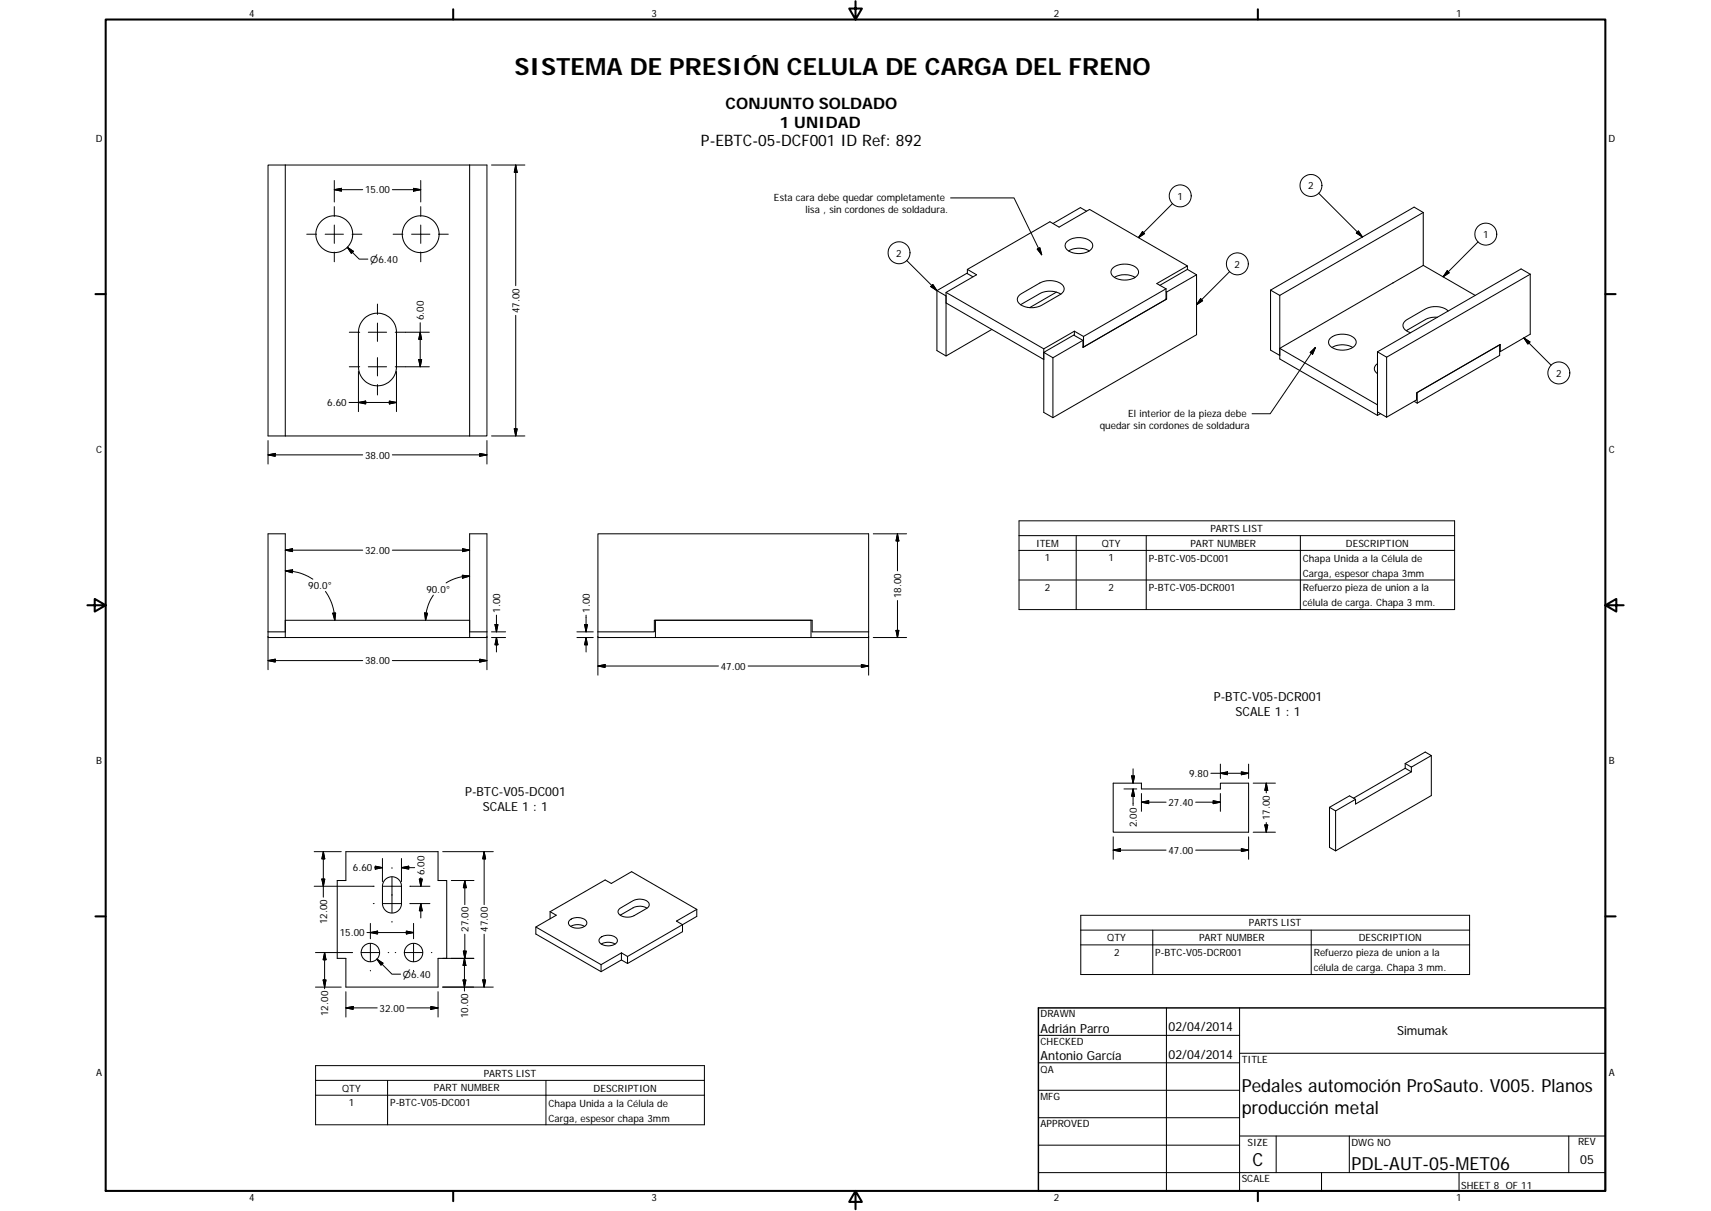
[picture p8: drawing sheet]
<svg xmlns="http://www.w3.org/2000/svg" width="594mm" height="420mm" viewBox="0 0 594 420" stroke-linecap="round" stroke-linejoin="round" font-family="sans-serif">
<g fill="none" stroke="#000" stroke-width=".36">
<path d="M99.1 57.3h70v94h-6M99.1 57.3h-6v94h70M99.1 57.3v94M163.1 57.3v94M377.3 73.3l-2.2-1.3-9.5 5.6M494.2 73.7l-3.2-1.8-49.9 28.8M494.2 73.7v18.4M494.2 73.7l-49.9 28.8M335.9 93.5l3.2 1.8-10.6 6.2v3.6l33.9 19.6M335.9 93.5v1.5M337.8 96l-2.1-1.2-10.4 6M370.5 83.8a6.4 6.4 0 0 1 8.8 .8 2.7 2.7 0 0 1-2.6 3.1 6 6 0 0 1-6.8-1.9v-1.2z"/>
<path d="M371 87.1a7.2 7.2 0 0 1 7.2 0M386.5 92.9a6.7 6.7 0 0 1 8.5 .6 2.37 2.37 0 0 1-1.9 3.3 6.2 6.2 0 0 1-7.2-1.8l-.1-.9zM386.9 96.2a7.4 7.4 0 0 1 7.2 0M412.3 93.5v-1.2l-10.6 6.1 3.1 1.8M412.3 92.3l-34-19.6-10.6 6.1-3.2-1.9-28.6 16.6M415.5 95.3l-3.2-1.8-9.6 5.5M415.5 95.3v20.8l-49.9 28.8M415.5 95.3l-10.4 6M483.8 98.1l-39.5 22.8 34 19.6v3.6l1.1-.6M494.2 92.1l18 10.4M494.2 92.1l-10.6 6.1M531.3 95.1v20.9l-10.4 6"/>
<path d="M531.3 95.1l-3.2-1.8-49.8 28.8M531.3 95.1l-49.8 28.8M126.3 110.7a6.6 6.6 0 0 1 7.2-1.6 6.6 6.6 0 0 1 4.2 6.2v12a6.6 6.6 0 0 1-6.6 6.6 6.6 6.6 0 0 1-6.6-6.6v-12a6.6 6.6 0 0 1 1.8-4.6zM325.3 100.8l3.2 1.9v20.8l15.9-9.2M325.3 100.8v20.8l3.2 1.9M328.5 101.5l33.9 19.5M354 102.3l7-4.1a7.1 7.1 0 0 1 8.1 .9 2.08 2.08 0 0 1-1.1 3.1l-6.3 3.7a6.8 6.8 0 0 1-8.3-1.2 1.9 1.9 0 0 1 .6-2.4zM366.8 101.3l-9.3 5.4M368.3 102.1a7.6 7.6 0 0 0-7.3-.2l-6.6 3.8M373 114.9l3.2 1.8M373 114.9v1.5M373 114.9l-10.6 6.1"/>
<path d="M376 118.1l-10.4 6M376 118.1l-3.2-1.8-10.4 6 3.2 1.8M376.2 116.7v3.7M404.8 100.2l-28.6 16.5M404.8 100.2v3.7l-28.6 16.5M404.8 103.6l.3 .2M404.8 101.2l.3 .1M405.1 101.3v2.5M405.1 103.8l-29.1 16.7v-2.4M441.1 100.7v20.8l3.2 1.8M441.1 100.7l3.2 1.8M444.3 102.5v22l34 19.6"/>
<path d="M461.7 117.5a6.6 6.6 0 0 1 8.9 .3 2.33 2.33 0 0 1-2 3.3 6.2 6.2 0 0 1-7.2-1.8v-1.2zM499.1 110.1h-2l-1.8 .6-7 4M502.8 107.9a7.2 7.2 0 0 0-7.9-.7l-6.3 3.7a2.19 2.19 0 0 0-1.5 2.2 2.19 2.19 0 0 0 1.8 2l.9 .3M520.7 119.6v3.7l-28.6 16.6M362.4 121v22.1l3.2 1.8M365.6 124.1v20.8M376 120.3l.2 .1M462.5 120.5a7.4 7.4 0 0 1 7.2 0M478.3 122.1v20.8l3.2 1.8M478.3 122.1l3.2 1.8M478.3 126.2a1.96 1.96 0 0 0-1.1 1.7 1.96 1.96 0 0 0 1.1 1.8M481.5 123.9v20.8"/>
<path d="M491 139.2l1.1 .7M492.1 136.2v3.7M520.7 121.9l.2 .1M520.9 122v-2.5l-29.1 16.8v2.4l-10.3 6M93.1 219.2v-34h6v36M93.1 219.2h6M93.1 219.2v2h6M99.1 215.2h64M163.1 219.2h6M207.6 219.2v-34h94v36h-20M207.6 219.2h19.6v-4h54.8v4h19.6M207.6 219.2v2h20"/>
<path d="M227.6 215.2v6h54M281.6 215.2v6M99.1 221.2h70v-36h-6v36M386.5 271.7h9.8v2h27.4v-2h9.8v17h-47zM470.7 277.3l-2.1-1.2-7 4M470.7 277.3l-7 4-2.1-1.2M487.9 264.9l2.1 1.2M487.9 264.9v1.7M487.9 266.6l-17.9 10.3M487.9 264.9l6.9-4 2.2 1.2-7 4M487.9 266.6l2.1 1.2M490 267.8l-19.3 11.2v-1.7"/>
<path d="M490 266.1v1.7M497 262.1v13.9l-33.3 19.2v-13.9M120.1 295.5h32v10h3v27h-3v10h-32v-10h-3v-27h3zM461.6 280.1v13.9l2.1 1.2M133.8 305.1a3.3 3.3 0 0 1 3.6-.7 3.3 3.3 0 0 1 2 3.1v6a3.3 3.3 0 0 1-3.3 3.3 3.3 3.3 0 0 1-3.3-3.3v-6.5zM191 316.3l2.1 1.2-7.1 4.1v2.5l22.7 13M191 316.3v2.5M197.8 319.3a4.2 4.2 0 0 1 5.9 .6 2.3 2.3 0 0 1-2.8 2.1 2.81 2.81 0 0 1-3.5-2zM215 315.4l4.8-2.9a4.6 4.6 0 0 1 5.5 .9 1.42 1.42 0 0 1-.8 1.8l-4.3 2.5a4.3 4.3 0 0 1-5.6-1.1v-.5zM224.7 315.1a4.9 4.9 0 0 0-4.9-.1l-4.4 2.5M241.9 315.5v2.4l-24 14M241.9 315.5l-7 4.1 2.1 1.2v2.5l-19.1 11"/>
<path d="M241.9 315.5l-22.6-13.1-7 4.1-2.2-1.2-19.1 11M186 321.6l22.7 13.1M198.2 321.4a4.8 4.8 0 0 1 4.7 0M208.4 325.4a4.2 4.2 0 0 1 5.9 .6 2.39 2.39 0 0 1-2.8 2.2 2.93 2.93 0 0 1-3.5-2.1zM208.7 334.7v2.4M208.8 327.6l2.2-.7 1.6 .2 1 .5M215.8 330.6l2.1 1.3M215.8 330.6v2.5M215.8 333.1l2.1 1.2M215.8 333.1l-7.1 4M215.8 330.6l-7.1 4.1M217.9 331.9v2.4"/>
<path d="M360.5 359.2h69.9M405 349.7v63.5M430.4 349.7v63.5M360.5 368.7h69.9M360.5 378.3h69.9M430.4 365.4h127M360.5 387.8h69.9M360.5 397.3h69.9M430.4 394.1h127M443.1 394.1v12.7M468.5 394.1v12.7M544.7 394.1v12.7"/>
<path d="M360.5 406.8h196.9M458.8 406.8v6.4M506.6 406.8v6.4"/>
<circle cx="116.1" cy="81.3" r="6.4"/>
<circle cx="146.1" cy="81.3" r="6.4"/>
<circle cx="128.6" cy="330.5" r="3.2"/>
<circle cx="143.6" cy="330.5" r="3.2"/>
</g>
<g fill="none" stroke="#000" stroke-width=".71">
<path d="M36.7 6.8h520.7v406.4h-520.7zM157.3 3.2v3.6M297 .4v6.4l-2.2-3.8h4.5l-2.3 3.8M436.7 3.2v3.6M33.1 102h3.6M557.4 102h3.6M30.3 210h6.4l-3.8-2.2v4.4l3.8-2.2M557.4 210l3.8 2.2v-4.4l-3.8 2.2h6.3M33.1 317.9h3.6M557.4 317.9h3.6M157.3 413.2v3.6M297 413.2l2.3 3.8h-4.5l2.2-3.8v6.3"/>
<path d="M436.7 413.2v3.6"/>
</g>
<path d="M360.5 349.7h196.9v63.5h-196.9z" fill="none" stroke="#000" stroke-width=".51"/>
<g fill="none" stroke="#000" stroke-width=".35">
<path d="M170.7 57.3h11.5M179.1 57.3v41.8M179.1 57.3l.5 2.5h-1zM116.1 62.6v7.5M116.1 71.7v3.4M116.1 78.1v6.3M116.1 65.8l2.5-.5v1zM116.1 65.8h9.8M136.2 65.8h9.9M143.6 65.3l2.5 .5-2.5 .5zM146.1 62.6v7.5M146.1 71.7v3.4"/>
<path d="M146.1 78.1v6.3M330 68.7h22.1l9.6 19.7M407.1 70.6l-11.8 11.8M457.8 67l15.2 15.2M106.5 81.3h3.4M112.9 81.3h6.3M116.1 87.4v3.4M120.6 85.8l2.1 1.4-.7 .7zM120.6 85.8l4.1 4.1h3M122.3 81.3h3.4M136.5 81.3h3.4M142.9 81.3h6.4"/>
<path d="M146.1 87.4v3.4M152.2 81.3h3.5M314.8 90.4l10.5 10.4M323.9 98.7l1.4 2.1-2.1-1.4zM360.1 86.4l1-.4 .6 2.4zM396.7 80.3l.7 .7-2.1 1.4zM426.9 94.2l-11.4 11.5M471.7 80.1l1.3 2.1-2.1-1.4zM502.5 93.9l.7 .7-2.1 1.4zM513.2 83.9l-12.1 12.1M121.3 115.3h3.6M127.9 115.3h6.3"/>
<path d="M131.1 105.5v3.6M131.1 112.1v6.3M137.2 115.3h11.9M145.9 112v15.3M145.9 115.3l.5 2.5h-1zM179.1 109.4v41.9M416.9 103.6l.7 .7-2.1 1.4zM529.1 117.2l9.5 9.5M529.1 117.2l2.1 1.4-.7 .8zM121.2 139.6h16.5M121.3 127.3h3.6M124.5 128.9v13.9"/>
<path d="M124.5 139.6l2.5-.5v1zM127.9 127.3h6.3M131.1 124.1v6.3M131.1 133.4v3.6M135.2 139.1l2.5 .5-2.5 .5zM137.2 127.3h11.9M137.7 128.9v13.9M145.4 124.8h1l-.5 2.5zM454.9 122.3l1.8-1.8-.9 2.4zM456.7 120.5l-15.7 23.1h-6.3M93.1 152.9v8.1M93.1 157.8l2.5-.5v1z"/>
<path d="M93.1 157.8h32.8M136.2 157.8h32.9M166.6 157.3l2.5 .5-2.5 .5zM169.1 152.9v8.1M170.7 151.3h11.5M178.6 148.8h1l-.5 2.5zM99.1 198.1l2.5-.4-.1 1zM99.1 190.9l2.5-.5v1zM99.1 190.9h26.8M99.1 198.1a17.1 17.1 0 0 1 9.5 2.9M136.2 190.9h26.9M160.5 199.6l2.6 .3-2.5 .7z"/>
<path d="M160.6 190.4l2.5 .5-2.5 .5zM163.1 199.9a15.2 15.2 0 0 0-8.2 2.3M303.2 185.2h11.6M311.6 185.2v12.9M311.6 185.2l.5 2.5h-1zM353.8 180.7h151.3v30.8h-151.3zM353.8 185.8h151.3M353.8 191h151.3M373.7 185.8v25.7M398 185.8v25.7M451.5 185.8v25.7M113 205.2a17.4 17.4 0 0 1 3.2 10"/>
<path d="M115.5 212.7h1l-.3 2.5zM147.4 212.7l1 .1-.6 2.4zM150.5 206.5a15.2 15.2 0 0 0-2.7 8.7M170.7 219.2h4.8M171.9 216.7h1l-.5 2.5zM172.4 213.4v5.8M200.3 219.2h5.7M203 216.7h1l-.5 2.5zM203.5 213.4v5.8M311.1 218.7h1l-.5 2.5zM311.6 208.3v12.9M353.8 201.2h151.3"/>
<path d="M93.1 220.8v11.6M93.1 229.2l2.5-.5v1zM93.1 229.2h32.8M136.2 229.2h32.9M166.6 228.7l2.5 .5-2.5 .5zM169.1 220.8v11.6M170.7 221.2h4.8M172.4 221.2v5M172.4 221.2l.5 2.5h-1zM200.3 221.2h5.7M203.5 221.2v5M203.5 221.2l.5 2.5h-1z"/>
<path d="M207.6 231.1l2.5-.5v1zM207.6 231.1h41.9M207.6 220.8v13.5M259.8 231.1h41.8M299.1 230.6l2.5 .5-2.5 .5zM301.6 220.8v13.5M303.2 221.2h11.6M390.2 273.7h4.5M392.9 269.2h1l-.5 2.5zM393.4 266.7v5M393.4 273.7l.5 2.5h-1zM393.4 273.7v5.8"/>
<path d="M396.3 275.3v6.2M396.3 278.3l2.5-.5v1zM396.3 278.3h8.6M415.2 278.3h8.5M420.4 268.3h13.1M421.2 277.8l2.5 .5-2.5 .5zM423.7 265.1v5M423.7 275.3v6.2M423.7 268.3l2.5-.5v1zM431 267.8l2.5 .5-2.5 .5zM433.5 265.1v5M435.1 271.7h7.7"/>
<path d="M439.7 271.7v3.4M439.7 271.7l.5 2.5h-1zM109.1 295.5h9.4M112.3 295.5v15.8M112.3 295.5l.5 2.5h-1zM132.8 297.9v8M139.4 297.9v8M153.7 295.5h17.6M168.1 295.5v18.4M168.1 295.5l.5 2.5h-1zM386.5 290.3v7.8M386.5 295l2.5-.6v1z"/>
<path d="M386.5 295h18.4M415.2 295h18.3M431 294.4l2.5 .6-2.5 .4zM433.5 290.3v7.8M435.1 288.7h7.7M439.2 286.2h1l-.5 2.5zM439.7 285.4v3.3M109.1 307.5h20.8M111.8 305h1l-.5 2.5zM129.6 313.5h.3M130.1 301h2.7M130.3 300.5l2.5 .5-2.5 .5z"/>
<path d="M132.9 307.5h6.4M132.9 313.5h6.4M136.1 301v.3M136.1 304.3v12.4M136.1 319.7v.3M139.4 301l2.5-.5v1zM139.4 301h4.6M142.3 307.5h7M142.3 313.5h7M145.6 305h1l-.5 2.5zM146.1 304.5v3M146.1 313.5v5"/>
<path d="M146.1 313.5l.5 2.5h-1zM156.7 305.5h7.9M161.4 305.5v8.4M161.4 305.5l.5 2.5h-1zM375.3 317.6h135v20.5h-135zM109.5 330.5h12.9M112.7 330.5v12.5M112.7 330.5l.5 2.5h-1zM125.4 330.5h6.4M127.4 323.6h16.2M128.6 320.4v5.3M128.6 323.6l2.5-.6v1z"/>
<path d="M128.6 327.3v6.4M128.6 336.7v.2M130.9 332.8l2.1 1.4-.7 .7zM130.9 332.8l5.2 5.2h3M134.8 330.5h.2M137.2 330.5h.2M140.4 330.5h6.4M141.1 323l2.5 .6-2.5 .4zM143.6 320.4v5.3M143.6 327.3v6.4M143.6 336.7v.2M149.8 330.5h.2"/>
<path d="M153.7 332.5h10.9M160.9 330h1l-.5 2.5zM161.3 332.5v11.4M161.3 332.5l.5 2.5h-1zM161.4 324.1v8.4M168.1 324.1v18.4M375.3 322.7h135M375.3 327.8h135M400.3 322.7v15.4M455.3 322.7v15.4M109.5 342.5h9M112.2 340h1l-.5 2.5z"/>
<path d="M120.1 349.7l2.5-.5v1zM120.1 349.7h10.9M120.1 344.1v8.8M141.3 349.7h10.8M149.6 349.2l2.5 .5-2.5 .5zM152.1 344.1v8.8M153.7 342.5h17.6M160.8 340h1l-.5 2.5zM167.6 340h1l-.5 2.5zM109.6 369.7h135v20.5h-135zM109.6 374.8h135M109.6 380h135"/>
<path d="M134.6 374.8v15.4M189.6 374.8v15.4"/>
<circle cx="409.8" cy="68" r="3.8"/>
<circle cx="455.2" cy="64.4" r="3.8"/>
<circle cx="312.2" cy="87.7" r="3.8"/>
<circle cx="429.6" cy="91.5" r="3.8"/>
<circle cx="515.9" cy="81.2" r="3.8"/>
<circle cx="541.3" cy="129.4" r="3.8"/>
</g>
<g fill="#000" stroke="#000" stroke-width=".35">
<path d="M179.1 57.3l.5 2.5h-1zM116.1 65.8l2.5-.5v1zM143.6 65.3l2.5 .5-2.5 .5zM120.6 85.8l2.1 1.4-.7 .7zM323.9 98.7l1.4 2.1-2.1-1.4zM360.1 86.4l1-.4 .6 2.4zM396.7 80.3l.7 .7-2.1 1.4zM471.7 80.1l1.3 2.1-2.1-1.4zM502.5 93.9l.7 .7-2.1 1.4zM145.9 115.3l.5 2.5h-1zM416.9 103.6l.7 .7-2.1 1.4zM529.1 117.2l2.1 1.4-.7 .8z"/>
<path d="M124.5 139.6l2.5-.5v1zM145.4 124.8h1l-.5 2.5zM454.9 122.3l1.8-1.8-.9 2.4zM93.1 157.8l2.5-.5v1zM135.2 139.1l2.5 .5-2.5 .5zM166.6 157.3l2.5 .5-2.5 .5zM178.6 148.8h1l-.5 2.5zM99.1 190.9l2.5-.5v1zM99.1 198.1l2.5-.4-.1 1zM160.6 190.4l2.5 .5-2.5 .5zM311.6 185.2l.5 2.5h-1zM115.5 212.7h1l-.3 2.5z"/>
<path d="M147.4 212.7l1 .1-.6 2.4zM160.5 199.6l2.6 .3-2.5 .7zM171.9 216.7h1l-.5 2.5zM203 216.7h1l-.5 2.5zM311.1 218.7h1l-.5 2.5zM93.1 229.2l2.5-.5v1zM166.6 228.7l2.5 .5-2.5 .5zM172.4 221.2l.5 2.5h-1zM203.5 221.2l.5 2.5h-1zM207.6 231.1l2.5-.5v1zM299.1 230.6l2.5 .5-2.5 .5zM392.9 269.2h1l-.5 2.5z"/>
<path d="M393.4 273.7l.5 2.5h-1zM396.3 278.3l2.5-.5v1zM421.2 277.8l2.5 .5-2.5 .5zM423.7 268.3l2.5-.5v1zM431 267.8l2.5 .5-2.5 .5zM439.7 271.7l.5 2.5h-1zM112.3 295.5l.5 2.5h-1zM168.1 295.5l.5 2.5h-1zM386.5 295l2.5-.6v1zM431 294.4l2.5 .6-2.5 .4zM439.2 286.2h1l-.5 2.5zM111.8 305h1l-.5 2.5z"/>
<path d="M130.3 300.5l2.5 .5-2.5 .5zM139.4 301l2.5-.5v1zM145.6 305h1l-.5 2.5zM146.1 313.5l.5 2.5h-1zM161.4 305.5l.5 2.5h-1zM112.7 330.5l.5 2.5h-1zM128.6 323.6l2.5-.6v1zM130.9 332.8l2.1 1.4-.7 .7zM141.1 323l2.5 .6-2.5 .4zM160.9 330h1l-.5 2.5zM161.3 332.5l.5 2.5h-1zM112.2 340h1l-.5 2.5z"/>
<path d="M120.1 349.7l2.5-.5v1zM149.6 349.2l2.5 .5-2.5 .5zM160.8 340h1l-.5 2.5zM167.6 340h1l-.5 2.5z"/>
</g>
<text font-size="8.2" x="178.6" y="26.2">SISTEMA DE PRESIÓN CELULA DE CARGA DEL FRENO</text>
<g font-size="6.3">
<text x="431.1" y="379">Pedales automoción ProSauto. V005. Planos</text>
<text x="431.1" y="386.6">producción metal</text>
<text x="434.8" y="404.7">C</text>
<text x="469.2" y="406">PDL-AUT-05-MET06</text>
</g>
<g font-size="5.5">
<text x="251.9" y="37.7">CONJUNTO SOLDADO</text>
<text x="270.7" y="44.3">1 UNIDAD</text>
<text x="243.4" y="50.8">P-EBTC-05-DCF001 ID Ref: 892</text>
</g>
<g font-size="4.4">
<text x="421.5" y="243.1">P-BTC-V05-DCR001</text>
<text x="429" y="248.3">SCALE 1 : 1</text>
<text x="161.5" y="276.1">P-BTC-V05-DC001</text>
<text x="167.6" y="281.4">SCALE 1 : 1</text>
<text x="361.3" y="358.4">Adrián Parro</text>
<text x="405.8" y="357.8">02/04/2014</text>
<text x="485.1" y="359.2">Simumak</text>
<text x="361.3" y="367.9">Antonio García</text>
<text x="405.8" y="367.3">02/04/2014</text>
<text x="548.7" y="404">05</text>
</g>
<g font-size="3.5">
<text x="86.6" y="5.8">4</text>
<text x="226.3" y="5.8">3</text>
<text x="365.9" y="5.8">2</text>
<text x="505.6" y="5.8">1</text>
<text x="33.2" y="49.4">D</text>
<text x="558.5" y="49.4">D</text>
<text x="454.2" y="65.7">2</text>
<text x="126.7" y="67.1">15.00</text>
<text x="268.7" y="69.7">Esta cara debe quedar completamente</text>
<text x="408.8" y="69.2">1</text>
<text x="279.7" y="73.9">lisa , sin cordones de soldadura.</text>
<text x="514.9" y="82.5">1</text>
<text x="311.2" y="89">2</text>
<text x="428.6" y="92.9">2</text>
<text x="147.2" y="111.2" transform="rotate(-90 147.2 111.2)">6.00</text>
<text x="180.3" y="108.6" transform="rotate(-90 180.3 108.6)">47.00</text>
<text x="540.3" y="130.7">2</text>
<text x="113.6" y="140.9">6.60</text>
<text x="381.8" y="148.7">quedar sin cordones de soldadura</text>
<text x="391.8" y="144.5">El interior de la pieza debe</text>
<text x="33.4" y="157.3">C</text>
<text x="126.7" y="159.1">38.00</text>
<text x="558.6" y="157.3">C</text>
<text x="420.3" y="184.6">PARTS LIST</text>
<text x="359.7" y="189.7">ITEM</text>
<text x="382.5" y="189.7">QTY</text>
<text x="413.3" y="189.7">PART NUMBER</text>
<text x="467.3" y="189.7">DESCRIPTION</text>
<text x="126.7" y="192.2">32.00</text>
<text x="362.8" y="194.8">1</text>
<text x="384.9" y="194.8">1</text>
<text x="398.9" y="194.8">P-BTC-V05-DC001</text>
<text x="452.4" y="195">Chapa Unida a la Célula de</text>
<text x="452.4" y="200.1">Carga, espesor chapa 3mm</text>
<text x="107" y="204.3">90.0°</text>
<text x="148" y="205.7">90.0°</text>
<text x="312.9" y="207.6" transform="rotate(-90 312.9 207.6)">18.00</text>
<text x="362.8" y="205.1">2</text>
<text x="384.9" y="205.1">2</text>
<text x="398.9" y="205.1">P-BTC-V05-DCR001</text>
<text x="452.4" y="205.1">Refuerzo pieza de union a la</text>
<text x="173.6" y="212.6" transform="rotate(-90 173.6 212.6)">1.00</text>
<text x="204.8" y="212.6" transform="rotate(-90 204.8 212.6)">1.00</text>
<text x="452.4" y="210.2">célula de carga. Chapa 3 mm.</text>
<text x="126.7" y="230.5">38.00</text>
<text x="250.3" y="232.3">47.00</text>
<text x="33.4" y="265.2">B</text>
<text x="412.8" y="269.6">9.80</text>
<text x="558.6" y="265.2">B</text>
<text x="405.7" y="279.6">27.40</text>
<text x="394.7" y="287.1" transform="rotate(-90 394.7 287.1)">2.00</text>
<text x="440.9" y="284.6" transform="rotate(-90 440.9 284.6)">17.00</text>
<text x="405.7" y="296.2">47.00</text>
<text x="122.5" y="302.3">6.60</text>
<text x="147.4" y="303.7" transform="rotate(-90 147.4 303.7)">6.00</text>
<text x="113.6" y="320.7" transform="rotate(-90 113.6 320.7)">12.00</text>
<text x="162.7" y="323.3" transform="rotate(-90 162.7 323.3)">27.00</text>
<text x="169.4" y="323.3" transform="rotate(-90 169.4 323.3)">47.00</text>
<text x="433.6" y="321.4">PARTS LIST</text>
<text x="118" y="324.8">15.00</text>
<text x="384.5" y="326.6">QTY</text>
<text x="416.3" y="326.5">PART NUMBER</text>
<text x="471.8" y="326.6">DESCRIPTION</text>
<text x="386.8" y="331.7">2</text>
<text x="401.1" y="331.7">P-BTC-V05-DCR001</text>
<text x="456.1" y="331.7">Refuerzo pieza de union a la</text>
<text x="456.1" y="336.9">célula de carga. Chapa 3 mm.</text>
<text x="114" y="352.5" transform="rotate(-90 114 352.5)">12.00</text>
<text x="131.8" y="351">32.00</text>
<text x="162.6" y="353.3" transform="rotate(-90 162.6 353.3)">10.00</text>
<text x="361.3" y="353">DRAWN</text>
<text x="361.3" y="362.5">CHECKED</text>
<text x="431.1" y="368.7">TITLE</text>
<text x="33.4" y="373.2">A</text>
<text x="168" y="373.5">PARTS LIST</text>
<text x="361.3" y="372.1">QA</text>
<text x="558.6" y="373.2">A</text>
<text x="118.8" y="378.7">QTY</text>
<text x="121.1" y="383.8">1</text>
<text x="135.5" y="383.8">P-BTC-V05-DC001</text>
<text x="150.7" y="378.7">PART NUMBER</text>
<text x="190.5" y="384">Chapa Unida a la Célula de</text>
<text x="206.1" y="378.7">DESCRIPTION</text>
<text x="361.3" y="381.6">MFG</text>
<text x="190.5" y="389.1">Carga, espesor chapa 3mm</text>
<text x="361.3" y="391.2">APPROVED</text>
<text x="433.2" y="397.5">SIZE</text>
<text x="469.2" y="397.5">DWG NO</text>
<text x="547.9" y="397.4">REV</text>
<text x="431.1" y="410.2">SCALE</text>
<text x="507.3" y="412.4">SHEET 8 OF 11</text>
<text x="86.6" y="416.7">4</text>
<text x="226.3" y="416.7">3</text>
<text x="365.9" y="416.7">2</text>
<text x="505.6" y="416.7">1</text>
</g>
<g font-size="3.3">
<text x="128.5" y="91.1">⌀6.40</text>
<text x="139.9" y="339.2">⌀6.40</text>
</g>
</svg>
